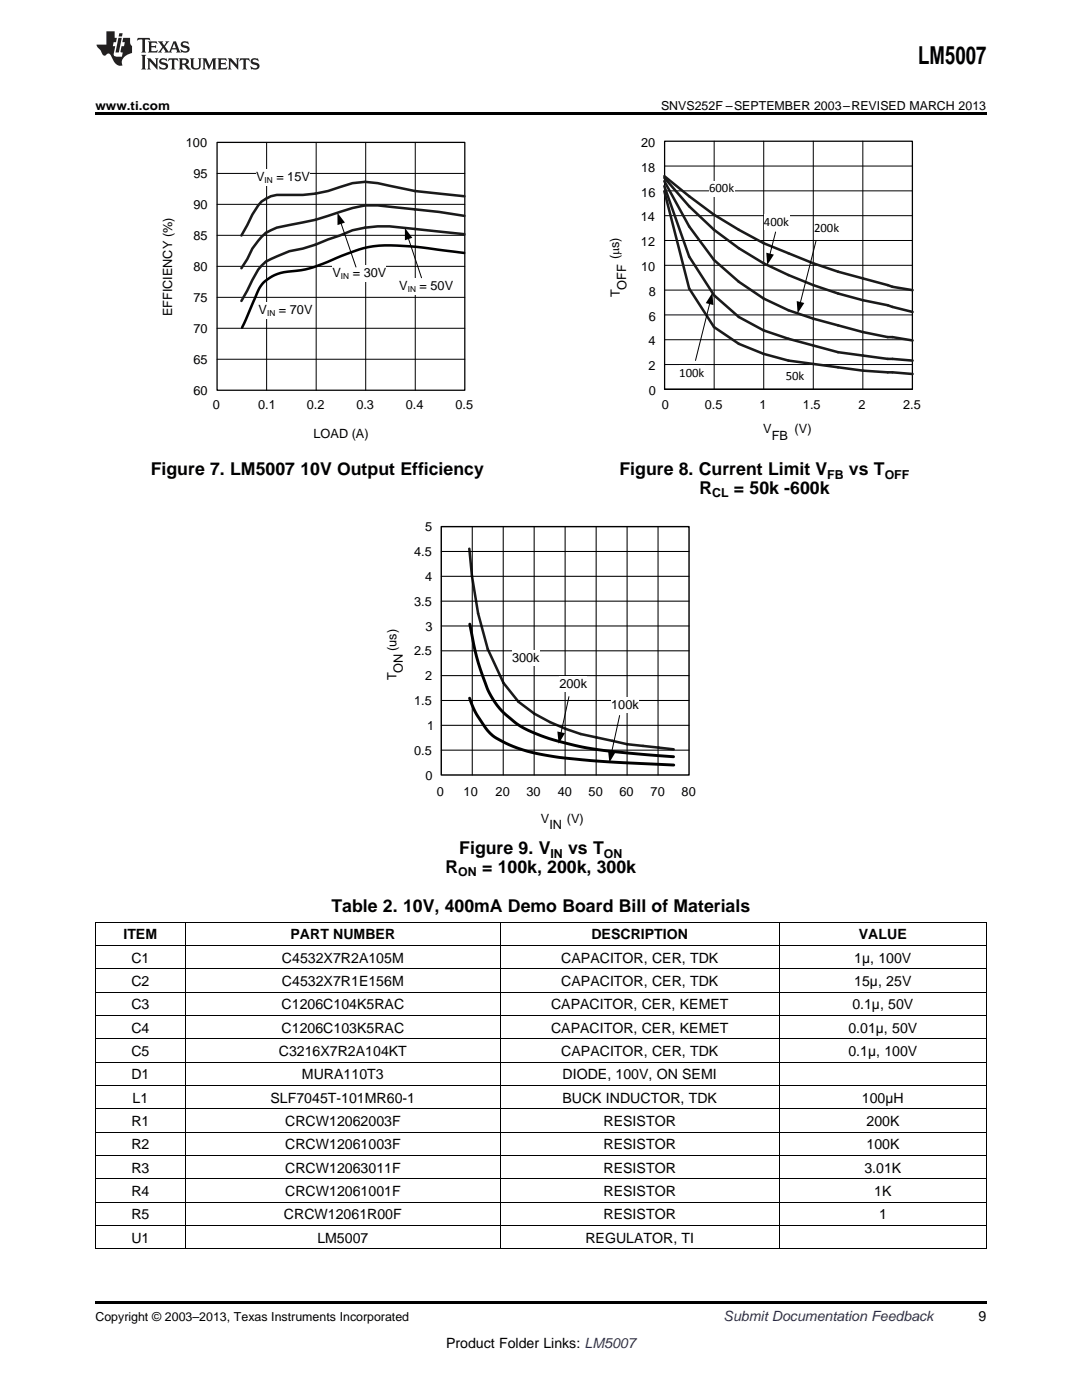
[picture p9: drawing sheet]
<svg xmlns="http://www.w3.org/2000/svg" width="216mm" height="279mm" viewBox="0 0 216 279" stroke-linecap="round" stroke-linejoin="round" font-family="sans-serif">
<path d="M19 259.7h177.8v.5h-177.8z" fill="#000"/>
<g fill="none" stroke="#000" stroke-width=".2">
<path d="M113.5 139l-1.6 7.3M123.6 142.8l-1.6 7.3M19 198h177.8M19 193.3h177.8M19 188.7h177.8M19 184h177.8M19.1 184.1v65.2M37 184.1v65.2M99.8 184.1v65.2M155.5 184.1v65.2M196.8 184.1v65.2M19 216.6h177.8"/>
<path d="M19 212h177.8M19 207.3h177.8M19 202.7h177.8M19 239.9h177.8M19 235.2h177.8M19 230.6h177.8M19 225.9h177.8M19 221.3h177.8M19 249.2h177.8M19 244.6h177.8"/>
</g>
<path d="M93.6 109.5l.6 5.4 1.2 7.5 1.9 7.1 3.2 6.8 2.9 3.7a36.5 36.5 0 0 0 18.8 7.8l3 .7 9.2 1" fill="none" stroke="#1a1a1a" stroke-width=".51"/>
<path d="M111.2 146l1.5 .3-1.2 2.1zM121.3 149.7l1.5 .4-1.2 2.1z" fill="#000"/>
<path d="M93.7 139.3a18.3 18.3 0 0 0 4.9 7.8 30.8 30.8 0 0 0 13 4.1 255.6 255.6 0 0 0 22.8 1.5M93.7 124.6a49.2 49.2 0 0 0 4.3 14.4 19.1 19.1 0 0 0 11.6 8.4 70.4 70.4 0 0 0 17.2 3l7.6 .6" fill="none" stroke="#000" stroke-width=".58"/>
<path d="M88 105.1h49.5v49.6h-49.5z" fill="none" stroke="#000" stroke-width=".28"/>
<g fill="none" stroke="#000" stroke-width=".21">
<path d="M88 120h49.5M88 115h49.5M88 110.1h49.5M94.2 105.1v49.6M100.4 105.1v49.6M106.6 105.1v49.6M112.8 105.1v49.6M119 105.1v49.6M125.1 105.1v49.6M131.3 105.1v49.6M88 139.8h49.5M88 134.8h49.5"/>
<path d="M88 129.9h49.5M88 124.9h49.5M88 149.7h49.5M88 144.8h49.5"/>
</g>
<g fill="#fff">
<path d="M102.2 129.8h5.5v3.1h-5.5z" fill-rule="evenodd"/>
<path d="M111.6 135h5.5v3.1h-5.5z" fill-rule="evenodd"/>
<path d="M122 139.2h5.5v3h-5.5z" fill-rule="evenodd"/>
</g>
<path d="M43.3 28.4h49.4v49.5h-49.4z" fill="none" stroke="#000" stroke-width=".25"/>
<path d="M43.3 34.6h49.4M53.2 28.4v49.5M63.1 28.4v49.5M73 28.4v49.5M82.9 28.4v49.5M43.3 59.3h49.4M43.3 53.2h49.4M43.3 47h49.4M43.3 40.8h49.4M43.3 71.7h49.4M43.3 65.5h49.4" fill="none" stroke="#000" stroke-width=".2"/>
<path d="M92.6 50.5l-5.2-.7a55.1 55.1 0 0 0-12.9-.6 44.6 44.6 0 0 0-10 3.4 21.9 21.9 0 0 1-7.9 1.7 7.1 7.1 0 0 0-5.8 5.4l-2.5 5.7" fill="none" stroke="#000" stroke-width=".51"/>
<path d="M92.7 39.2l-5.1-.6a88.7 88.7 0 0 1-12.2-2l-2.5-.3-2.6 .3-2.5 .7a28.1 28.1 0 0 1-12.6 1.6 6.3 6.3 0 0 0-4.8 3.9l-2.2 4.2M92.7 43.1l-5.1-.8-9.9-1a16.4 16.4 0 0 0-9.9 1 46.1 46.1 0 0 1-10.1 2.6 9.1 9.1 0 0 0-5.5 2.4l-1.8 2.3-1.1 2.1-1.1 1.8M92.7 46.7l-9.9-1a27.9 27.9 0 0 0-12.5 .3l-7.4 2.8-2.5 .8-2.7 .5-2.5 1.1a7.2 7.2 0 0 0-4.8 4.7l-2.2 4.2" fill="none" stroke="#1a1a1a" stroke-width=".51"/>
<g fill="#fff">
<path d="M51.1 33.9h10.7v3.2h-10.7z" fill-rule="evenodd"/>
<path d="M51.6 60.4h10.8v3.2h-10.8z" fill-rule="evenodd"/>
<path d="M66.3 53h10.8v3.2h-10.8z" fill-rule="evenodd"/>
<path d="M79.7 55.7h10.7v3.2h-10.7z" fill-rule="evenodd"/>
</g>
<g fill="none" stroke="#000" stroke-width=".2">
<path d="M132.6 38.1h49.5M132.6 33.1h49.5M142.5 28.2v49.5M152.4 28.2v49.5M162.3 28.2v49.5M172.2 28.2v49.5M68 44.5l3 8.8M81.5 47.5l2.6 7.9M132.6 57.9h49.5M132.6 52.9h49.5M132.6 48h49.5M132.6 43h49.5"/>
<path d="M132.6 77.7h49.5M132.6 72.8h49.5M132.6 67.8h49.5M132.6 62.8h49.5"/>
</g>
<path d="M67.3 42.5l1.5 1.9-1.5 .5zM80.8 45.5l1.5 2-1.5 .5z" fill="#000"/>
<path d="M132.6 28.2h49.5v49.5h-49.5z" fill="none" stroke="#000" stroke-width=".25"/>
<path d="M132.6 37.2l4.9 14 5 7.7 4.9 4.4 5 2.6 4.9 1.7 9.9 2.7 9.9 1.3 5 .4M132.6 36.2l4.9 9 5 6.7a42.3 42.3 0 0 0 19.8 11.7l9.9 2.7 4.9 1h1l4 .6M132.6 38.2l4.9 19.4 5 7.7 4.9 3.3 5 2 4.9 1.4 14.9 2 9.9 .6M132.6 35.5a62.5 62.5 0 0 0 29.7 21.4l4.9 1.7 5 1.3 4.9 1 5 1.4M132.6 35.2a86.1 86.1 0 0 0 19.8 13.3l9.9 4.1 4.9 1.6 10.9 3 4 .7" fill="none" stroke="#1a1a1a" stroke-width=".51"/>
<g fill="#fff">
<path d="M141.5 36.1h5v3.1h-5z" fill-rule="evenodd"/>
<path d="M152.4 42.8h5.1v3h-5.1z" fill-rule="evenodd"/>
</g>
<path d="M154.8 46.3l-1.2 4.5M162.8 48.1l-3.1 12.4" fill="none" stroke="#000" stroke-width=".2"/>
<path d="M152.9 50.4l1.5 .4-1.3 2.1zM159 60.1l1.5 .4-1.3 2z" fill="#000"/>
<path d="M162.4 44.1h5.1v3h-5.1z" fill-rule="evenodd" fill="#fff"/>
<path d="M141.6 60.5l-2.8 11.4" fill="none" stroke="#000" stroke-width=".2"/>
<path d="M142.2 58.4l.1 2.5-1.5-.4z" fill="#000"/>
<g fill="#fff">
<path d="M135.5 73h5v3h-5z" fill-rule="evenodd"/>
<path d="M156.8 73.6h3.7v3h-3.7z" fill-rule="evenodd"/>
</g>
<path d="M19 22.5h177.8v.5h-177.8z" fill="#000"/>
<g fill="#231f20">
<path d="M27.5 7.6l-.1 .5 .4-.2h.6v.1v2.1l-.2 .4h1l-.3-.4v-2.1l.1-.1h.5l.5 .2-.2-.5zM29.5 8.3l.2 .3v1.5l-.2 .4h1.8l.2-.6a1.04 1.04 0 0 1-1.3 .2v-.7h.6l.3 .2v-.6l-.3 .2h-.6v-.6l.8-.1 .4 .3-.2-.5zM31.5 8.3l.9 1.1-.9 1.1h.8l-.2-.2 .5-.7 .4 .7-.2 .2h1.5l-.1-.2 .1-.4h.9l.1 .4-.2 .2h1l-.3-.3-.7-1.9h-.5l-.9 2-.8-1 .9-1h-.8l.1 .3-.3 .5-.4-.6 .2-.2zM34.7 8.6l.4 1h-.7zM36.3 8.4a.63 .63 0 0 0-.2 .7 .63 .63 0 0 0 .6 .4l.6 .2 .1 .2a.75 .75 0 0 1-.7 .4 .75 .75 0 0 1-.6-.5l.1 .7 .1-.1a1.11 1.11 0 0 0 1.5-.6 1.13 1.13 0 0 0-1.2-.8l-.1-.4a1.04 1.04 0 0 1 1.2 .2l-.2-.5-.1 .1-.5-.2zM28.2 10.9l.2 .4v2.2l-.2 .4h1l-.3-.4v-2.2l.3-.4zM29.3 11.6l.3 .4v1.5l-.3 .4h.8l-.2-.4v-1.3l1.5 1.7v-1.9l.2-.4h-.7l.2 .4v.9l-1.1-1.3zM32 11.8a.62 .62 0 0 0-.2 .7 .62 .62 0 0 0 .6 .4l.6 .1 .1 .3a.76 .76 0 0 1-.7 .3 .76 .76 0 0 1-.6-.4l.1 .7 .1-.1a1.11 1.11 0 0 0 1.5-.6 1.13 1.13 0 0 0-1.2-.8l-.1-.4a1.04 1.04 0 0 1 1.2 .2l-.2-.6-.1 .1-.5-.1zM33.7 11.6l-.2 .6a.61 .61 0 0 1 .8-.3v1.6l-.2 .4h.9l-.2-.4v-1.6a.63 .63 0 0 1 .8 .3l-.2-.6zM35.6 11.6l.3 .4v1.5l-.3 .4h1l-.2-.2v-.8l.5 .2a.76 .76 0 0 0 1.2 .7l-1-1a.58 .58 0 0 0 .6-.5 .58 .58 0 0 0-.5-.6zM36.4 11.9h.1a.45 .45 0 0 1 .5 .1 .45 .45 0 0 1 .1 .5l-.7 .2zM37.9 11.6l.2 .2a2.17 2.17 0 0 0 .3 1.9 .99 .99 0 0 0 1.6-.6v-1.1l.2-.4h-.7l.2 .2a1.92 1.92 0 0 1-.2 1.8 .6 .6 0 0 1-.9-.5v-1.1l.2-.4zM40.4 11.6l.2 .4v1.5l-.2 .4h.7l-.2-.4v-1.4l.8 1.8 .8-1.8v1.4l-.2 .4h.9l-.2-.4v-1.5l.2-.4h-.8l-.6 1.5-.6-1.5zM43.4 11.6l.2 .4v1.5l-.2 .4h1.8l.2-.6a1.04 1.04 0 0 1-1.3 .1v-.6h.5l.4 .2v-.6l-.4 .2h-.5v-.7h.8l.3 .3-.1-.6zM45.5 11.6l.2 .4v1.5l-.2 .4h.7l-.2-.4v-1.3l1.5 1.7v-1.9l.2-.4h-.7l.2 .4v.9l-1.1-1.3zM47.9 11.6l-.1 .6a.61 .61 0 0 1 .8-.3v1.6l-.3 .4h1l-.3-.4 .1-1.6a.63 .63 0 0 1 .7 .3l-.1-.6zM50.2 11.8a.62 .62 0 0 0-.2 .7 .62 .62 0 0 0 .6 .4l.6 .1 .2 .3a.76 .76 0 0 1-.8 .3 .76 .76 0 0 1-.6-.4l.1 .7 .2-.1a1.11 1.11 0 0 0 1.5-.6 1.13 1.13 0 0 0-1.3-.8l-.1-.4a1.04 1.04 0 0 1 1.2 .2l-.1-.6-.2 .1-.5-.1z"/>
<path d="M21.2 6.3v2.6h-1.9l.1 .4 .7 .9a.91 .91 0 0 0 1 .8 .56 .56 0 0 1 .5-.3 .56 .56 0 0 1 .5 .3l.4 .8a1.53 1.53 0 0 0 1.9 1.2 1.54 1.54 0 0 1 1-2.1l.9-.3v-1.4a1.52 1.52 0 0 1-.3-1.6h-1.4l-.2 .8h.5l-.2 .8h-.4l-.2 1v.2l.4 .1-.2 .8a1.93 1.93 0 0 1-1.6-.3l.3-1.8h-.5l.2-.8h.4l.2-.8h-.4v-1.3zM23.6 7.6l-.6 2.9h.7l.6-2.9zM23.8 6.6l-.1 .7h.6l.2-.7z"/>
</g>
<text font-size="4.9" x="183.2" y="12.8">LM5007</text>
<g font-size="3.5">
<text x="30.1" y="94.8">Figure 7. LM5007</text>
<text x="59.9" y="94.8">10V Output Efficiency</text>
<text x="123.6" y="94.8">Figure 8. Current Limit V</text>
<text x="169.4" y="94.8">vs T</text>
<text x="139.6" y="98.6">R</text>
<text x="146.4" y="98.6">= 50k -600k</text>
<text x="91.7" y="170.5">Figure 9. V</text>
<text x="113.3" y="170.5">vs T</text>
<text x="88.9" y="174.2">R</text>
<text x="96.2" y="174.2">= 100k, 200k, 300k</text>
<text x="66.1" y="182">Table 2. 10V, 400mA Demo Board Bill of Materials</text>
</g>
<g font-size="2.8">
<text x="24.6" y="187.5">ITEM</text>
<text x="58" y="187.5">PART NUMBER</text>
<text x="118" y="187.5">DESCRIPTION</text>
<text x="171.4" y="187.5">VALUE</text>
<text x="26.2" y="192.1">C1</text>
<text x="26.2" y="196.8">C2</text>
<text x="56.3" y="192.1">C4532X7R2A105M</text>
<text x="56.3" y="196.8">C4532X7R1E156M</text>
<text x="112" y="192.1">CAPACITOR, CER, TDK</text>
<text x="112" y="196.8">CAPACITOR, CER, TDK</text>
<text x="170.5" y="192.1">1µ, 100V</text>
<text x="170.5" y="196.8">15µ, 25V</text>
<text x="26.2" y="201.4">C3</text>
<text x="56.2" y="201.4">C1206C104K5RAC</text>
<text x="110" y="201.4">CAPACITOR, CER, KEMET</text>
<text x="170.1" y="201.4">0.1µ, 50V</text>
<text x="26.2" y="206.1">C4</text>
<text x="56.2" y="206.1">C1206C103K5RAC</text>
<text x="110" y="206.1">CAPACITOR, CER, KEMET</text>
<text x="169.3" y="206.1">0.01µ, 50V</text>
<text x="26.2" y="210.7">C5</text>
<text x="26.2" y="215.4">D1</text>
<text x="55.6" y="210.7">C3216X7R2A104KT</text>
<text x="60.3" y="215.4">MURA110T3</text>
<text x="112" y="210.7">CAPACITOR, CER, TDK</text>
<text x="112.3" y="215.4">DIODE, 100V, ON SEMI</text>
<text x="169.3" y="210.7">0.1µ, 100V</text>
<text x="26.5" y="220.1">L1</text>
<text x="54" y="220.1">SLF7045T-101MR60-1</text>
<text x="112.2" y="220.1">BUCK INDUCTOR, TDK</text>
<text x="172" y="220.1">100µH</text>
<text x="26.2" y="224.7">R1</text>
<text x="56.9" y="224.7">CRCW12062003F</text>
<text x="120.4" y="224.7">RESISTOR</text>
<text x="172.9" y="224.7">200K</text>
<text x="26.2" y="229.4">R2</text>
<text x="56.9" y="229.4">CRCW12061003F</text>
<text x="120.4" y="229.4">RESISTOR</text>
<text x="172.9" y="229.4">100K</text>
<text x="26.2" y="234">R3</text>
<text x="26.2" y="238.7">R4</text>
<text x="56.9" y="234">CRCW12063011F</text>
<text x="56.9" y="238.7">CRCW12061001F</text>
<text x="120.4" y="234">RESISTOR</text>
<text x="120.4" y="238.7">RESISTOR</text>
<text x="172.5" y="234">3.01K</text>
<text x="174.4" y="238.7">1K</text>
<text x="26.2" y="243.3">R5</text>
<text x="56.7" y="243.3">CRCW12061R00F</text>
<text x="120.4" y="243.3">RESISTOR</text>
<text x="175.4" y="243.3">1</text>
<text x="26.2" y="248">U1</text>
<text x="63.3" y="248">LM5007</text>
<text x="116.8" y="248">REGULATOR, TI</text>
<text x="195.3" y="263.6">9</text>
<text x="89" y="269">Product Folder Links: LM5007</text>
</g>
<text font-size="2.8" fill="#0000c8" x="144.4" y="263.6">Submit Documentation Feedback</text>
<g font-size="2.5">
<text x="19" y="21.9">www.ti.com</text>
<text x="131.9" y="21.9">SNVS252F –SEPTEMBER 2003–REVISED MARCH 2013</text>
<text x="37.1" y="29.3">100</text>
<text x="127.9" y="29.3">20</text>
<text x="38.6" y="35.5">95</text>
<text x="127.9" y="34.3">18</text>
<text x="38.6" y="41.7">90</text>
<text x="51.1" y="36.2">V</text>
<text x="55.1" y="36.2">= 15V</text>
<text x="128" y="39.2">16</text>
<text x="141.5" y="38.4">600k</text>
<text x="38.6" y="47.9">85</text>
<text x="127.9" y="44.2">14</text>
<text x="152.4" y="45.1">400k</text>
<text x="162.4" y="46.3">200k</text>
<text x="123.6" y="51.8" transform="rotate(-90 123.6 51.8)">(Ps)</text>
<text x="127.9" y="49.1">12</text>
<text x="38.6" y="54.1">80</text>
<text x="66.3" y="55.3">V</text>
<text x="70.4" y="55.3">= 30V</text>
<text x="79.7" y="57.9">V</text>
<text x="83.7" y="57.9">= 50V</text>
<text x="123.7" y="59.3" transform="rotate(-90 123.7 59.3)">T</text>
<text x="125" y="57.8" transform="rotate(-90 125 57.8)">OFF</text>
<text x="127.9" y="54.1">10</text>
<text x="129.5" y="59">8</text>
<text x="34.4" y="63.2" transform="rotate(-90 34.4 63.2)">EFFICIENCY (%)</text>
<text x="38.6" y="60.3">75</text>
<text x="51.6" y="62.7">V</text>
<text x="55.7" y="62.7">= 70V</text>
<text x="129.5" y="64">6</text>
<text x="38.6" y="66.5">70</text>
<text x="129.4" y="68.9">4</text>
<text x="38.6" y="72.7">65</text>
<text x="129.4" y="73.9">2</text>
<text x="135.5" y="75.2">100k</text>
<text x="156.8" y="75.9">50k</text>
<text x="38.6" y="78.9">60</text>
<text x="42.5" y="81.6">0</text>
<text x="51.5" y="81.6">0.1</text>
<text x="61.2" y="81.6">0.2</text>
<text x="71.1" y="81.6">0.3</text>
<text x="81" y="81.6">0.4</text>
<text x="90.9" y="81.6">0.5</text>
<text x="129.4" y="78.8">0</text>
<text x="132.1" y="81.6">0</text>
<text x="140.6" y="81.6">0.5</text>
<text x="151.6" y="81.6">1</text>
<text x="160.2" y="81.6">1.5</text>
<text x="171.3" y="81.6">2</text>
<text x="180.2" y="81.6">2.5</text>
<text x="62.6" y="87.4">LOAD (A)</text>
<text x="152.3" y="86.4">V</text>
<text x="154" y="87.7">FB</text>
<text x="158.6" y="86.4">(V)</text>
<text x="165.1" y="95.5">FB</text>
<text x="176.5" y="95.5">OFF</text>
<text x="142.1" y="99.3">CL</text>
<text x="84.9" y="106">5</text>
<text x="82.6" y="111">4.5</text>
<text x="84.8" y="115.9">4</text>
<text x="82.6" y="120.9">3.5</text>
<text x="84.9" y="125.8">3</text>
<text x="79.1" y="129.9" transform="rotate(-90 79.1 129.9)">(us)</text>
<text x="82.6" y="130.8">2.5</text>
<text x="79.1" y="135.7" transform="rotate(-90 79.1 135.7)">T</text>
<text x="80.4" y="134.2" transform="rotate(-90 80.4 134.2)">ON</text>
<text x="84.8" y="135.7">2</text>
<text x="102.2" y="132.1">300k</text>
<text x="111.6" y="137.3">200k</text>
<text x="82.6" y="140.7">1.5</text>
<text x="122" y="141.5">100k</text>
<text x="85.3" y="145.7">1</text>
<text x="82.6" y="150.6">0.5</text>
<text x="84.9" y="155.6">0</text>
<text x="87.2" y="158.9">0</text>
<text x="92.5" y="158.9">10</text>
<text x="98.9" y="158.9">20</text>
<text x="105.1" y="158.9">30</text>
<text x="111.3" y="158.9">40</text>
<text x="117.4" y="158.9">50</text>
<text x="123.6" y="158.9">60</text>
<text x="129.8" y="158.9">70</text>
<text x="136" y="158.9">80</text>
<text x="107.9" y="164.3">V</text>
<text x="109.6" y="165.5">IN</text>
<text x="113.1" y="164.3">(V)</text>
<text x="109.8" y="171.2">IN</text>
<text x="120.5" y="171.2">ON</text>
<text x="91.4" y="174.9">ON</text>
<text x="19" y="263.6">Copyright © 2003–2013, Texas Instruments Incorporated</text>
</g>
<g font-size="1.7">
<text x="52.8" y="36.5">IN</text>
<text x="68" y="55.7">IN</text>
<text x="81.4" y="58.3">IN</text>
<text x="53.3" y="63.1">IN</text>
</g>
</svg>
